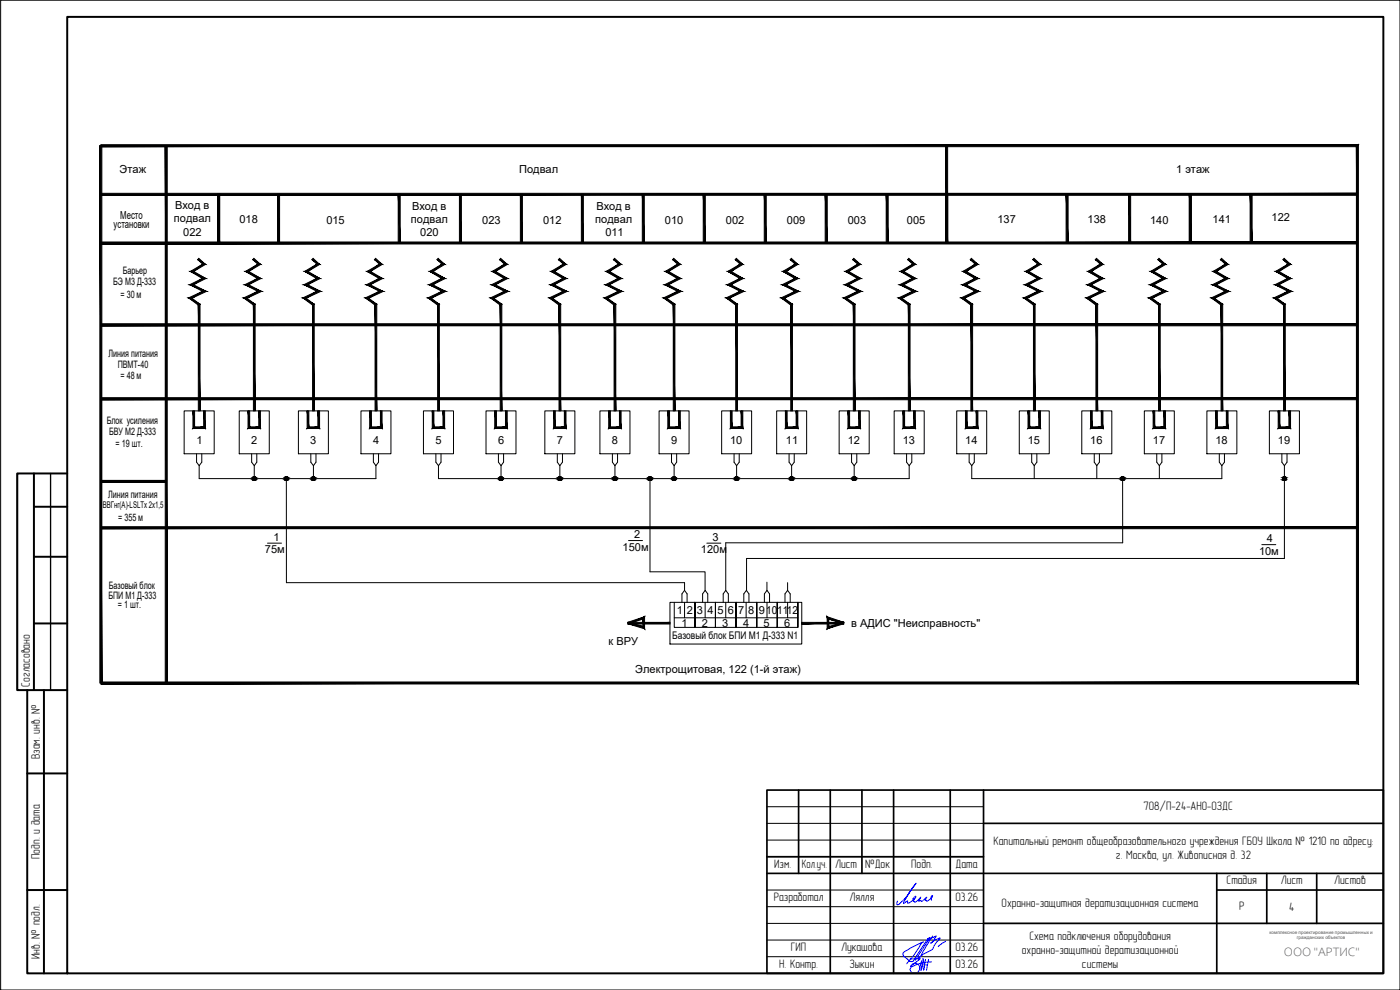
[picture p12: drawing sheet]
<svg xmlns="http://www.w3.org/2000/svg" width="420mm" height="297mm" viewBox="0 0 420 297" stroke-linecap="round" stroke-linejoin="round" font-family="sans-serif">
<g fill="none" stroke="#000" stroke-width=".51">
<path d="M230.2 237.1h185v54.9h-185zM239.7 237.1v25M249.2 237.1v54.9M258.7 237.1v25M268.2 237.1v54.9M285.2 237.1v54.9M295.2 237.1v54.9M230.2 257.1h65M295.2 247h120M230.2 262.1h185M295.2 277.1h120M365.2 262.1v29.9"/>
<path d="M365.2 267h50M380.2 262.1v15M395.2 262.1v15"/>
</g>
<path d="M230.2 257.1h65M230.2 252.1h65M230.2 247h65M230.2 242h65M230.2 277.1h185M230.2 272h65M230.2 267h65M230.2 287h65M230.2 282.1h65" fill="none" stroke="#000" stroke-width=".3"/>
<path d="M279.6 270.1l-.1-.3a.62 .62 0 0 1-.1-.6 .62 .62 0 0 1 .5-.4l-.6 .8a1.13 1.13 0 0 1-1.2 .7l-.1-.2h-.4l.6-.9-1.3 1.1-.5 .1a.25 .25 0 0 0-.2-.3 .25 .25 0 0 0-.3 .2h-.2l.7-1.1-.6 .6a1.28 1.28 0 0 1-1.4 .8l-.3-.3 .3-.6-.4 .1 .8-.9a3.6 3.6 0 0 1-2.1 2.1 .4 .4 0 0 1-.4-.3 .4 .4 0 0 1 .1-.4l-1.2 .7 .1-.4 1.6-2.9 1.9-2.7a23.3 23.3 0 0 1-5.2 6.4h-.4l.2-1" fill="none" stroke="#00f" stroke-width=".3"/>
<g fill="none" stroke="#00f" stroke-width=".3">
<path d="M273.2 287.7h2.9l-2.8 2.3M273.3 290a1.43 1.43 0 0 1 2.1-.7 1.43 1.43 0 0 1 .2 2.2M273.9 289.9a1.15 1.15 0 0 0-.5 1.6 1.15 1.15 0 0 0 1.6 .5l.6-.5M276.6 288.4l-.6 2.4M277.5 289.5h.9M277.8 287.9l-.6 3.2 .2-1.7-.4-1.8-.1 1.8-.5 1.7 .3-2.7M278.4 281.6l.7-.3-4.5 6.8M278.4 281.6l-4.4 6.9h-.5a4.4 4.4 0 0 1-2.5-1.9v-.6l.4-.4 2.2-1.3 3.5-1.7-.6 .4-2.1 3.4-2.3 2.8M278.4 282l2.6-1.2-1.6 2.2 1.2-.9 1.5-.7-1.8 2.4a1.99 1.99 0 0 1-1.6 1.7l-1.7 .9-1.5 1.2M278.7 287.9l-.6 3.2M279.6 288.6l-3 .3-2.7 1.1M279.9 280.8l-2.2 3.6-2 3.7"/>
<path d="M283.8 282.5l-2.2 1.5"/>
</g>
<path d="M20.2 5.1h395v286.9h-395zM10.2 152h10M10.2 142.1v65M20.2 142.1h-15v65h3M10.2 167.1h10M10.2 187.1h10M13.2 207.1v84.9M20.2 207.1h-12v84.9h12M8.2 232.1h12M8.2 267h12" fill="none" stroke="#000" stroke-width=".59"/>
<path d="M5.2 142.1v65M15.2 142.1v65" fill="none" stroke="#000" stroke-width=".4"/>
<g fill="#000" stroke="#000" stroke-width=".3">
<path d="M30.3 58v.6l377.1-.6zM30.3 58.6l377.1-.6v.6z"/>
<path d="M30 43.7l.6 161.2v-161.2zM30 43.7l.6 161.2h-.6z"/>
<path d="M49.6 43.7l.6 161.2v-161.2zM49.6 43.7l.6 161.2h-.6z"/>
<path d="M65.3 58.3l.6 14.6v-14.6zM65.3 58.3l.6 14.6h-.6z"/>
<path d="M65.3 58.3l.6 14.6v-14.6zM65.3 58.3l.6 14.6h-.6z"/>
<path d="M83.3 58.3l.6 14.6v-14.6zM83.3 58.3l.6 14.6h-.6z"/>
<path d="M119.5 58.3l.6 14.6v-14.6zM119.5 58.3l.6 14.6h-.6z"/>
<path d="M137.9 58.3l.6 14.6v-14.6zM137.9 58.3l.6 14.6h-.6z"/>
<path d="M156.2 58.3l.6 14.6v-14.6zM156.2 58.3l.6 14.6h-.6z"/>
<path d="M174.5 58.3l.6 14.6v-14.6zM174.5 58.3l.6 14.6h-.6z"/>
<path d="M192.8 58.3l.6 14.6v-14.6zM192.8 58.3l.6 14.6h-.6z"/>
<path d="M211.1 58.3l.6 14.6v-14.6zM211.1 58.3l.6 14.6h-.6z"/>
<path d="M229.4 58.3l.6 14.6v-14.6zM229.4 58.3l.6 14.6h-.6z"/>
<path d="M247.7 58.3l.6 14.6v-14.6zM247.7 58.3l.6 14.6h-.6z"/>
<path d="M266 58.3l.6 14.6v-14.6zM266 58.3l.6 14.6h-.6z"/>
<path d="M283.8 58.3l.6 14.6v-14.6zM283.8 58.3l.6 14.6h-.6z"/>
<path d="M283.8 43.7l.6 29.2v-29.2zM283.8 43.7l.6 29.2h-.6z"/>
<path d="M283.8 58.3l.6 14.5v-14.5zM283.8 58.3l.6 14.5h-.6z"/>
<path d="M320 58.3l.5 14.5v-14.5zM320 58.3l.5 14.5h-.5z"/>
<path d="M338.7 58.3l.6 14.6v-14.6zM338.7 58.3l.6 14.6h-.6z"/>
<path d="M356.9 58.3l.6 14.5v-14.5zM356.9 58.3l.6 14.5h-.6z"/>
<path d="M356.9 58.3l.6 14.5v-14.5zM356.9 58.3l.6 14.5h-.6z"/>
<path d="M375.2 58.3l.6 14.5v-14.5zM375.2 58.3l.6 14.5h-.6z"/>
<path d="M30.3 72.6v.6l377.1-.6zM30.3 73.2l377.1-.6v.6z"/>
<path d="M30.3 97.1v.7l377.1-.7zM30.3 97.8l377.1-.7v.7z"/>
<path d="M30.3 119.3v.6l377.1-.6zM30.3 119.9l377.1-.6v.6z"/>
<path d="M57.9 123.3l.5 4.8v-4.8zM57.9 123.3l.5 4.8-.5 .5zM57.9 128.6l3.2-.5h-2.7zM57.9 128.6l3.2-.5 .5 .5zM61.1 123.3v4.8l.5 .5zM61.1 123.3h.5v5.3z"/>
<path d="M59.5 91.6v31.7h.5zM59.5 91.6l.5-.3v32zM56.6 89.4l2.9 2.2 .5-.3zM56.6 89.4l1 .1 2.4 1.8zM56.6 89.4l1 .1 3.2-2.1zM57.6 89.5l3.2-2.1h1.1zM57 85.4l3.8 2h1.1zM57 85.4h1.1l3.8 2zM57 85.4h1.1l2.6-1.8zM58.1 85.4l2.6-1.8h1.1zM57.2 81.4l3.5 2.2h1.1zM57.2 81.4h.9l3.7 2.2zM57.2 81.4h.9l2.7-2.1zM58.1 81.4l2.7-2.1h.9zM59.3 77.9l1.5 1.4h.9zM59.7 77.5l2 1.8-2.4-1.4z"/>
<path d="M74.4 123.3l.5 4.8v-4.8zM74.4 123.3l.5 4.8-.5 .5zM74.4 128.6l3.3-.5h-2.8zM74.4 128.6l3.3-.5 .4 .5zM77.7 123.3v4.8l.4 .5zM77.7 123.3h.4v5.3z"/>
<path d="M76.1 91.6v31.7h.5zM76.1 91.6l.5-.3v32zM73.2 89.4l2.9 2.2 .5-.3zM73.2 89.4l.9 .1 2.5 1.8zM73.2 89.4l.9 .1 3.2-2.1zM74.1 89.5l3.2-2.1h1.2zM73.5 85.4l3.8 2h1.2zM73.5 85.4h1.1l3.9 2zM73.5 85.4h1.1l2.7-1.8zM74.6 85.4l2.7-1.8h1zM73.7 81.4l3.6 2.2h1zM73.7 81.4h1l3.6 2.2zM73.7 81.4h1l2.7-2.1zM74.7 81.4l2.7-2.1h.8zM75.9 77.9l1.5 1.4h.8zM76.2 77.5l2 1.8-2.3-1.4z"/>
<path d="M92.2 123.3l.5 4.8v-4.8zM92.2 123.3l.5 4.8-.5 .5zM92.2 128.6l3.2-.5h-2.7zM92.2 128.6l3.2-.5 .5 .5zM95.4 123.3v4.8l.5 .5zM95.4 123.3h.5v5.3z"/>
<path d="M93.8 91.6v31.7h.5zM93.8 91.6l.5-.3v32zM90.9 89.4l2.9 2.2 .5-.3zM90.9 89.4l1 .1 2.4 1.8zM90.9 89.4l1 .1 3.2-2.1zM91.9 89.5l3.2-2.1h1.1zM91.2 85.4l3.9 2h1.1zM91.2 85.4h1.2l3.8 2zM91.2 85.4h1.2l2.6-1.8zM92.4 85.4l2.6-1.8h1zM91.4 81.4l3.6 2.2h1zM91.4 81.4h1l3.6 2.2zM91.4 81.4h1l2.7-2.1zM92.4 81.4l2.7-2.1h.8zM93.6 77.9l1.5 1.4h.8zM94 77.5l1.9 1.8-2.3-1.4z"/>
<path d="M111 123.3l.5 4.8v-4.8zM111 123.3l.5 4.8-.5 .5zM111 128.6l3.2-.5h-2.7zM111 128.6l3.2-.5 .5 .5zM114.2 123.3v4.8l.5 .5zM114.2 123.3h.5v5.3z"/>
<path d="M112.6 91.6v31.7h.5zM112.6 91.6l.5-.3v32zM109.7 89.4l2.9 2.2 .5-.3zM109.7 89.4l.9 .1 2.5 1.8zM109.7 89.4l.9 .1 3.3-2.1zM110.6 89.5l3.3-2.1h1.1zM110 85.4l3.9 2h1.1zM110 85.4h1.1l3.9 2zM110 85.4h1.1l2.7-1.8zM111.1 85.4l2.7-1.8h1zM110.2 81.4l3.6 2.2h1zM110.2 81.4h1l3.6 2.2zM110.2 81.4h1l2.7-2.1zM111.2 81.4l2.7-2.1h.8zM112.4 77.9l1.5 1.4h.8zM112.7 77.5l2 1.8-2.3-1.4z"/>
<path d="M129.7 123.3l.5 4.8v-4.8zM129.7 123.3l.5 4.8-.5 .5zM130.2 128.1l-.5 .5 3.2-.5zM129.7 128.6l3.2-.5 .5 .5zM132.9 123.3v4.8l.5 .5zM132.9 123.3h.5v5.3z"/>
<path d="M131.3 91.6v31.7h.5zM131.3 91.6l.5-.3v32zM128.4 89.4l2.9 2.2 .5-.3zM128.4 89.4l1 .1 2.4 1.8zM128.4 89.4l1 .1 3.2-2.1zM129.4 89.5l3.2-2.1h1.2zM128.8 85.4l3.8 2h1.2zM128.8 85.4h1.1l3.9 2zM128.8 85.4h1.1l2.6-1.8zM129.9 85.4l2.6-1.8h1.1zM129 81.4l3.5 2.2h1.1zM129 81.4h.9l3.7 2.2zM129 81.4h.9l2.7-2.1zM129.9 81.4l2.7-2.1h.9zM131.1 77.9l1.5 1.4h.9zM131.5 77.5l2 1.8-2.4-1.4z"/>
<path d="M148.5 123.3l.5 4.8v-4.8zM148.5 123.3l.5 4.8-.5 .5zM148.5 128.6l3.2-.5h-2.7zM148.5 128.6l3.2-.5 .5 .5zM151.7 123.3v4.8l.5 .5zM151.7 123.3h.5v5.3z"/>
<path d="M150.1 91.6v31.7h.5zM150.1 91.6l.5-.3v32zM147.2 89.4l2.9 2.2 .5-.3zM147.2 89.4l1 .1 2.4 1.8zM147.2 89.4l1 .1 3.2-2.1zM148.2 89.5l3.2-2.1h1.1zM147.6 85.4l3.8 2h1.1zM147.6 85.4h1.1l3.8 2zM147.6 85.4h1.1l2.6-1.8zM148.7 85.4l2.6-1.8h1zM147.7 81.4l3.6 2.2h1zM147.7 81.4h1l3.6 2.2zM147.7 81.4h1l2.7-2.1zM148.7 81.4l2.7-2.1h.9zM149.9 77.9l1.5 1.4h.9zM150.3 77.5l2 1.8-2.4-1.4z"/>
<path d="M166.2 123.3l.4 4.8v-4.8zM166.2 123.3l.4 4.8-.4 .5zM166.6 128.1l-.4 .5 3.2-.5zM166.2 128.6l3.2-.5 .5 .5zM169.4 123.3v4.8l.5 .5zM169.4 123.3h.5v5.3z"/>
<path d="M167.8 91.6v31.7h.5zM167.8 91.6l.5-.3v32zM164.9 89.4l2.9 2.2 .5-.3zM164.9 89.4l.9 .1 2.5 1.8zM164.9 89.4l.9 .1 3.3-2.1zM165.8 89.5l3.3-2.1h1.1zM165.2 85.4l3.9 2h1.1zM165.2 85.4h1.1l3.9 2zM165.2 85.4h1.1l2.7-1.8zM166.3 85.4l2.7-1.8h1zM165.4 81.4l3.6 2.2h1zM165.4 81.4h1l3.6 2.2zM165.4 81.4h1l2.7-2.1zM166.4 81.4l2.7-2.1h.8zM167.6 77.9l1.5 1.4h.8zM167.9 77.5l2 1.8-2.3-1.4z"/>
<path d="M182.7 123.3l.5 4.8v-4.8zM182.7 123.3l.5 4.8-.5 .5zM182.7 128.6l3.2-.5h-2.7zM182.7 128.6l3.2-.5 .5 .5zM185.9 123.3v4.8l.5 .5zM185.9 123.3h.5v5.3z"/>
<path d="M184.3 91.6v31.7h.5zM184.3 91.6l.5-.3v32zM181.4 89.4l2.9 2.2 .5-.3zM181.4 89.4l1 .1 2.4 1.8zM181.4 89.4l1 .1 3.2-2.1zM182.4 89.5l3.2-2.1h1.1zM181.7 85.4l3.9 2h1.1zM181.7 85.4h1.1l3.9 2zM181.7 85.4h1.1l2.7-1.8zM182.8 85.4l2.7-1.8h1zM181.9 81.4l3.6 2.2h1zM181.9 81.4h1l3.6 2.2zM181.9 81.4h1l2.7-2.1zM182.9 81.4l2.7-2.1h.8zM184.1 77.9l1.5 1.4h.8zM184.4 77.5l2 1.8-2.3-1.4z"/>
<path d="M200.4 123.3l.5 4.8v-4.8zM200.4 123.3l.5 4.8-.5 .5zM200.4 128.6l3.2-.5h-2.7zM200.4 128.6l3.2-.5 .6 .5zM203.6 123.3v4.8l.6 .5zM203.6 123.3h.6v5.3z"/>
<path d="M202.1 91.6v31.7h.4zM202.1 91.6l.4-.3v32zM199.2 89.4l2.9 2.2 .4-.3zM199.2 89.4l.9 .1 2.4 1.8zM199.2 89.4l.9 .1 3.2-2.1zM200.1 89.5l3.2-2.1h1.2zM199.5 85.4l3.8 2h1.2zM199.5 85.4h1.1l3.9 2zM199.5 85.4h1.1l2.6-1.8zM200.6 85.4l2.6-1.8h1.1zM199.7 81.4l3.5 2.2h1.1zM199.7 81.4h1l3.6 2.2zM199.7 81.4h1l2.6-2.1zM200.7 81.4l2.6-2.1h.9zM201.9 77.9l1.4 1.4h.9zM202.2 77.5l2 1.8-2.3-1.4z"/>
<path d="M219.2 123.3l.5 4.8v-4.8zM219.2 123.3l.5 4.8-.5 .5zM219.2 128.6l3.2-.5h-2.7zM219.2 128.6l3.2-.5 .5 .5zM222.4 123.3v4.8l.5 .5zM222.4 123.3h.5v5.3z"/>
<path d="M220.8 91.6v31.7h.5zM220.8 91.6l.5-.3v32zM217.9 89.4l2.9 2.2 .5-.3zM217.9 89.4l1 .1 2.4 1.8zM217.9 89.4l1 .1 3.2-2.1zM218.9 89.5l3.2-2.1h1.1zM218.2 85.4l3.9 2h1.1zM218.2 85.4h1.2l3.8 2zM218.2 85.4h1.2l2.6-1.8zM219.4 85.4l2.6-1.8h1.1zM218.4 81.4l3.6 2.2h1.1zM218.4 81.4h1l3.7 2.2zM218.4 81.4h1l2.7-2.1zM219.4 81.4l2.7-2.1h.8zM220.6 77.9l1.5 1.4h.8zM221 77.5l1.9 1.8-2.3-1.4z"/>
<path d="M235.7 123.3l.5 4.8v-4.8zM235.7 123.3l.5 4.8-.5 .5zM235.7 128.6l3.2-.5h-2.7zM235.7 128.6l3.2-.5 .5 .5zM238.9 123.3v4.8l.5 .5zM238.9 123.3h.5v5.3z"/>
<path d="M237.3 91.6v31.7h.5zM237.3 91.6l.5-.3v32zM234.4 89.4l2.9 2.2 .5-.3zM234.4 89.4l1 .1 2.4 1.8zM234.4 89.4l1 .1 3.2-2.1zM235.4 89.5l3.2-2.1h1.2zM234.8 85.4l3.8 2h1.2zM234.8 85.4h1.1l3.9 2zM234.8 85.4h1.1l2.6-1.8zM235.9 85.4l2.6-1.8h1.1zM235 81.4l3.5 2.2h1.1zM235 81.4h.9l3.7 2.2zM235 81.4h.9l2.7-2.1zM235.9 81.4l2.7-2.1h.9zM237.2 77.9l1.4 1.4h.9zM237.5 77.5l2 1.8-2.3-1.4z"/>
<path d="M254.5 123.3l.5 4.8v-4.8zM254.5 123.3l.5 4.8-.5 .5zM255 128.1l-.5 .5 3.2-.5zM254.5 128.6l3.2-.5 .5 .5zM257.7 123.3v4.8l.5 .5zM257.7 123.3h.5v5.3z"/>
<path d="M256.1 91.6v31.7h.5zM256.1 91.6l.5-.3v32zM253.2 89.4l2.9 2.2 .5-.3zM253.2 89.4l1 .1 2.4 1.8zM253.2 89.4l1 .1 3.2-2.1zM254.2 89.5l3.2-2.1h1.1zM253.5 85.4l3.9 2h1.1zM253.5 85.4h1.1l3.9 2zM253.5 85.4h1.1l2.7-1.8zM254.6 85.4l2.7-1.8h1zM253.7 81.4l3.6 2.2h1zM253.7 81.4h1l3.6 2.2zM253.7 81.4h1l2.7-2.1zM254.7 81.4l2.7-2.1h.8zM255.9 77.9l1.5 1.4h.8zM256.2 77.5l2 1.8-2.3-1.4z"/>
<path d="M271 123.3l.5 4.8v-4.8zM271 123.3l.5 4.8-.5 .5zM271.5 128.1l-.5 .5 3.2-.5zM271 128.6l3.2-.5 .5 .5zM274.2 123.3v4.8l.5 .5zM274.2 123.3h.5v5.3z"/>
<path d="M272.6 91.6v31.7h.5zM272.6 91.6l.5-.3v32zM269.7 89.4l2.9 2.2 .5-.3zM269.7 89.4l1 .1 2.4 1.8zM269.7 89.4l1 .1 3.2-2.1zM270.7 89.5l3.2-2.1h1.1zM270 85.4l3.9 2h1.1zM270 85.4h1.1l3.9 2zM270 85.4h1.1l2.7-1.8zM271.1 85.4l2.7-1.8h1zM270.2 81.4l3.6 2.2h1zM270.2 81.4h1l3.6 2.2zM270.2 81.4h1l2.7-2.1zM271.2 81.4l2.7-2.1h.8zM272.4 77.9l1.5 1.4h.8zM272.8 77.5l1.9 1.8-2.3-1.4z"/>
<path d="M289.8 123.3l.5 4.8v-4.8zM289.8 123.3l.5 4.8-.5 .5zM289.8 128.6l3.2-.5h-2.7zM289.8 128.6l3.2-.5 .5 .5zM293 123.3v4.8l.5 .5zM293 123.3h.5v5.3z"/>
<path d="M291.4 91.6v31.7h.5zM291.4 91.6l.5-.3v32zM288.5 89.4l2.9 2.2 .5-.3zM288.5 89.4l1 .1 2.4 1.8zM288.5 89.4l1 .1 3.2-2.1zM289.5 89.5l3.2-2.1h1.1zM288.8 85.4l3.9 2h1.1zM288.8 85.4h1.1l3.9 2zM288.8 85.4h1.1l2.7-1.8zM289.9 85.4l2.7-1.8h1zM289 81.4l3.6 2.2h1zM289 81.4h1l3.6 2.2zM289 81.4h1l2.7-2.1zM290 81.4l2.7-2.1h.8zM291.2 77.9l1.5 1.4h.8zM291.5 77.5l2 1.8-2.3-1.4z"/>
<path d="M308.5 123.3l.5 4.8v-4.8zM308.5 123.3l.5 4.8-.5 .5zM308.5 128.6l3.2-.5h-2.7zM308.5 128.6l3.2-.5 .6 .5zM311.7 123.3v4.8l.6 .5zM311.7 123.3h.6v5.3z"/>
<path d="M310.2 91.6v31.7h.4zM310.2 91.6l.4-.3v32zM307.3 89.4l2.9 2.2 .4-.3zM307.3 89.4l.9 .1 2.4 1.8zM307.3 89.4l.9 .1 3.2-2.1zM308.2 89.5l3.2-2.1h1.2zM307.6 85.4l3.8 2h1.2zM307.6 85.4h1.1l3.9 2zM307.6 85.4h1.1l2.6-1.8zM308.7 85.4l2.6-1.8h1.1zM307.8 81.4l3.5 2.2h1.1zM307.8 81.4h1l3.6 2.2zM307.8 81.4h1l2.6-2.1zM308.8 81.4l2.6-2.1h.9zM310 77.9l1.4 1.4h.9zM310.3 77.5l2 1.8-2.3-1.4z"/>
<path d="M327.3 123.3l.5 4.8v-4.8zM327.3 123.3l.5 4.8-.5 .5zM327.8 128.1l-.5 .5 3.2-.5zM327.3 128.6l3.2-.5 .5 .5zM330.5 123.3v4.8l.5 .5zM330.5 123.3h.5v5.3z"/>
<path d="M328.9 91.6v31.7h.5zM328.9 91.6l.5-.3v32zM326 89.4l2.9 2.2 .5-.3zM326 89.4l1 .1 2.4 1.8zM326 89.4l1 .1 3.2-2.1zM327 89.5l3.2-2.1h1.1zM326.3 85.4l3.9 2h1.1zM326.3 85.4h1.1l3.9 2zM326.3 85.4h1.1l2.7-1.8zM327.4 85.4l2.7-1.8h1.1zM326.5 81.4l3.6 2.2h1.1zM326.5 81.4h1l3.7 2.2zM326.5 81.4h1l2.7-2.1zM327.5 81.4l2.7-2.1h.8zM328.7 77.9l1.5 1.4h.8zM328.7 77.9l.4-.4 1.9 1.8z"/>
<path d="M346.1 123.3l.5 4.8v-4.8zM346.1 123.3l.5 4.8-.5 .5zM346.6 128.1l-.5 .5 3.2-.5zM346.1 128.6l3.2-.5 .5 .5zM349.3 123.3v4.8l.5 .5zM349.3 123.3h.5v5.3z"/>
<path d="M347.7 91.6v31.7h.5zM347.7 91.6l.5-.3v32zM344.8 89.4l2.9 2.2 .5-.3zM344.8 89.4l1 .1 2.4 1.8zM344.8 89.4l1 .1 3.2-2.1zM345.8 89.5l3.2-2.1h1.1zM345.1 85.4l3.9 2h1.1zM345.1 85.4h1.1l3.9 2zM345.1 85.4h1.1l2.7-1.8zM346.2 85.4l2.7-1.8h1zM345.3 81.4l3.6 2.2h1zM345.3 81.4h1l3.6 2.2zM345.3 81.4h1l2.7-2.1zM346.3 81.4l2.7-2.1h.8zM347.5 77.9l1.5 1.4h.8zM347.8 77.5l2 1.8-2.3-1.4z"/>
<path d="M364.8 123.3l.5 4.8v-4.8zM364.8 123.3l.5 4.8-.5 .5zM364.8 128.6l3.2-.5h-2.7zM364.8 128.6l3.2-.5 .6 .5zM368 123.3v4.8l.6 .5zM368 123.3h.6v5.3z"/>
<path d="M366.5 91.6v31.7h.4zM366.5 91.6l.4-.3v32zM363.6 89.4l2.9 2.2 .4-.3zM363.6 89.4l.9 .1 2.4 1.8zM363.6 89.4l.9 .1 3.2-2.1zM364.5 89.5l3.2-2.1h1.2zM363.9 85.4l3.8 2h1.2zM363.9 85.4h1.1l3.9 2zM363.9 85.4h1.1l2.6-1.8zM365 85.4l2.6-1.8h1.1zM364.1 81.4l3.5 2.2h1.1zM364.1 81.4h1l3.6 2.2zM364.1 81.4h1l2.6-2.1zM365.1 81.4l2.6-2.1h.9zM366.3 77.9l1.4 1.4h.9zM366.6 77.5l2 1.8-2.3-1.4z"/>
<path d="M383.6 123.3l.5 4.8v-4.8zM383.6 123.3l.5 4.8-.5 .5zM383.6 128.6l3.2-.5h-2.7zM383.6 128.6l3.2-.5 .5 .5zM386.8 123.3v4.8l.5 .5zM386.8 123.3h.5v5.3z"/>
<path d="M385.2 91.6v31.7h.5zM385.2 91.6l.5-.3v32zM382.3 89.4l2.9 2.2 .5-.3zM382.3 89.4l1 .1 2.4 1.8zM382.3 89.4l1 .1 3.2-2.1zM383.3 89.5l3.2-2.1h1.1zM382.7 85.4l3.8 2h1.1zM382.7 85.4h1.1l3.8 2zM382.7 85.4h1.1l2.6-1.8zM383.8 85.4l2.6-1.8h1.1zM382.8 81.4l3.6 2.2h1.1zM382.8 81.4h1l3.7 2.2zM382.8 81.4h1l2.7-2.1zM383.8 81.4l2.7-2.1h.9zM385 77.9l1.5 1.4h.9zM385.4 77.5l2 1.8-2.4-1.4z"/>
<path d="M30.3 158v.6l377.1-.6zM30.3 158.6l377.1-.6v.6z"/>
<path d="M30.3 144.2v.6l19.6-.6zM30.3 144.8l19.6-.6v.6z"/>
<path d="M30.3 144.2v.6l19.6-.6zM30.3 144.8l19.6-.6v.6z"/>
<path d="M188.4 186.7l.1 .5 4.9-2.2zM188.5 187.2l4.9-2.2-.5 .7zM193.4 185l-.5 .7 .5 3zM192.9 185.7l.5 3-.5-.7zM188.6 187.2l4.8 1.5-.5-.7zM188.7 186.7l4.2 1.3-4.3-.8z"/>
<path d="M188.4 187.2h12.7v-.5zM188.4 186.7h12.7l-12.7 .5z"/>
<path d="M240.6 186.7v.5l12.6-.5zM240.6 187.2l12.6-.5v.5z"/>
<path d="M248.7 185.7l4.5 1.5 .1-.5zM248.2 185l5.1 1.7-4.6-1zM248.2 185l.5 3v-2.3zM248.2 185l.5 3-.5 .7zM248.7 188l-.5 .7 4.8-2zM248.2 188.7l4.8-2 .1 .5z"/>
<path d="M30.3 204.6v.6l376.8-.6zM30.3 205.2l376.8-.6 .6 .6zM407.1 44v160.6l.6 .6zM407.1 44l.6-.6v161.8zM30.3 44h376.8l.6-.6zM30.3 43.4h377.4l-377.4 .6z"/>
</g>
<g fill="none" stroke="#000" stroke-width=".3">
<path d="M55.3 123.3h9v12.9h-9zM59 136.2v2.5l.8 1 .8-1v-2.5M59.8 139.7v3.9h53v-3.9M71.8 123.3h9v12.9h-9zM75.5 136.2v2.5l.8 1 .8-1v-2.5M76.3 139.7v3.9M89.6 123.3h9v12.9h-9zM93.3 136.2v2.5l.8 1 .7-1v-2.5M94.1 139.7v3.9M108.3 123.3h9v12.9h-9zM112.1 136.2v2.5l.7 1 .8-1v-2.5M127.1 123.3h9v12.9h-9z"/>
<path d="M130.8 136.2v2.5l.8 1 .8-1v-2.5M131.6 139.7v3.9h141.3v-3.9M145.9 123.3h9v12.9h-9zM149.6 136.2v2.5l.8 1 .7-1v-2.5M150.4 139.7v3.9M163.5 123.3h9v12.9h-9zM167.3 136.2v2.5l.7 1 .8-1v-2.5M168 139.7v3.9M180 123.3h9.1v12.9h-9.1zM183.8 136.2v2.5l.8 1 .7-1v-2.5M184.6 139.7v3.9M197.8 123.3h9v12.9h-9z"/>
<path d="M201.5 136.2v2.5l.8 1 .8-1v-2.5M202.3 139.7v3.9M216.6 123.3h9v12.9h-9zM220.3 136.2v2.5l.8 1 .7-1v-2.5M221.1 139.7v3.9M233.1 123.3h9v12.9h-9zM236.8 136.2v2.5l.8 1 .8-1v-2.5M237.6 139.7v3.9M251.8 123.3h9.1v12.9h-9.1zM255.6 136.2v2.5l.7 1 .8-1v-2.5M256.3 139.7v3.9M268.4 123.3h9v12.9h-9z"/>
<path d="M272.1 136.2v2.5l.8 1 .7-1v-2.5M287.1 123.3h9v12.9h-9zM290.9 136.2v2.5l.7 1 .8-1v-2.5M291.6 139.7v3.9h75.1v-3.9M305.9 123.3h9v12.9h-9zM309.6 136.2v2.5l.8 1 .8-1v-2.5M310.4 139.7v3.9M324.7 123.3h9v12.9h-9zM328.4 136.2v2.5l.8 1 .7-1v-2.5M329.2 139.7v3.9M343.4 123.3h9v12.9h-9zM347.2 136.2v2.5l.7 1 .8-1v-2.5"/>
<path d="M347.9 139.7v3.9M362.2 123.3h9v12.9h-9zM365.9 136.2v2.5l.8 1 .8-1v-2.5M381 123.3h9v12.9h-9zM384.7 136.2v2.5l.8 1 .7-1v-2.5M385.5 139.7v27.9M195.1 143.6v28M336.9 143.6v19.3M80.3 163h4.2M188.6 162.2h4.2M205.4 174.8v2.4M205.4 177.1l-.7 1.1v2.5"/>
<path d="M205.4 177.2l.8 1v2.5M212.1 163h4.2M236.4 174.8v2.4M378.7 163.4h4.2M201.1 180.7h39.5v12.5h-39.5zM202.4 180.7v7.5h6.1v-7.5M202.4 185.4h37.1M205.4 180.7v4.7M210.9 180.7v-2.5l.7-1.1 .8 1.1v2.5M211.6 180.7v4.7M214.7 180.7v7.5v-7.5v7.5h-6.2M217 180.7v-2.5l.8-1.1 .8 1.1v2.5"/>
<path d="M217.8 180.7v4.7M220.9 180.7v7.5v-7.5v7.5h-6.2M223.2 180.7v-2.5l.8-1.1 .8 1.1v2.5M223.9 180.7v4.7M227.1 180.7v7.5v-7.5v7.5h-6.2M229.4 180.7v-2.5l.8-1.1 .7 1.1v2.5M230.2 180.7v4.7M233.3 180.7v7.5v-7.5v7.5h-6.2M233.3 188.2h6.2v-7.5v7.5M235.6 180.7v-2.5l.8-1.1 .8 1.1v2.5M236.4 180.7v4.7"/>
</g>
<path d="M85.9 143.6l.1 31.2h119.4M195.1 171.6h16.5v5.5M230.2 174.7v2.4M336.9 162.9h-119.1v14.3M385.5 167.6h-161.5v9.5" fill="none" stroke="#000" stroke-width=".3"/>
<!-- layer: 0 -->
<g fill="#000" stroke="#000" stroke-width=".3">
<path d="M76.2 144.1h.2zM85.8 144.1h.2zM85.8 144.1h.3zM93.9 144.1h.2zM93.9 144.1h.3zM150.2 144.1h.2zM150.2 144.1h.3zM167.9 144.1h.2zM184.4 144.1h.2zM184.4 144.1h.3zM195 144.1h.1zM195 144.1h.2z"/>
<path d="M202.2 144.1h.2zM221 144.1h.1zM221 144.1h.2zM237.5 144.1h.1zM237.5 144.1h.2zM256.2 144.1h.2zM256.2 144.1h.3zM336.8 144.1h.2zM385.4 144.1h.1zM385.4 144.1h.2z"/>
<path d="M76.2 143.1h.2zM76.2 143.1h.2z"/>
<path d="M76.2 143.1h.3zM76.1 143.1h.4z"/>
<path d="M76.1 143.1h.4zM76.1 143.1h.4z"/>
<path d="M76.1 144.1h.4zM76.1 144.1h.3z"/>
<path d="M76.1 143.1h.5zM76 143.1h.6z"/>
<path d="M76.1 144.1h.4zM76.1 144.1h.4z"/>
<path d="M76 143.1l.6 .1zM76 143.1l.6 .1z"/>
<path d="M76 144.1h.6zM76 144.1h.5z"/>
<path d="M76 143.2h.6zM75.9 143.2h.7z"/>
<path d="M76 144h.6zM76 144l.6 .1z"/>
<path d="M75.9 143.2h.8zM75.9 143.2h.8z"/>
<path d="M75.9 144h.7zM75.9 144h.7z"/>
<path d="M75.9 143.2l.8 .1zM75.9 143.2l.8 .1z"/>
<path d="M75.9 144h.8zM75.9 144h.7z"/>
<path d="M75.9 143.3h.9zM75.9 143.3h.9z"/>
<path d="M75.9 143.9h.8zM75.9 143.9l.8 .1z"/>
<path d="M75.9 143.3l.9 .1zM75.9 143.3l.9 .1z"/>
<path d="M75.9 143.9h.9zM75.9 143.9h.8z"/>
<path d="M75.8 143.4h1zM75.8 143.4h1z"/>
<path d="M75.8 143.9h1zM75.8 143.9h1z"/>
<path d="M75.8 143.4l1 .1zM75.8 143.4l1 .1z"/>
<path d="M75.8 143.5h1zM75.8 143.5h1z"/>
<path d="M75.8 143.7l1 .1zM75.8 143.7l1 .1z"/>
<path d="M75.8 143.8h1zM75.8 143.8l1 .1z"/>
<path d="M75.8 143.5l1 .1zM75.8 143.5l1 .1z"/>
<path d="M75.8 143.6h1zM75.8 143.6h1z"/>
<path d="M75.8 143.6l1 .1zM75.8 143.6l1 .1z"/>
<path d="M75.8 143.7h1zM75.8 143.7h1z"/>
<path d="M75.8 143.7h1zM75.8 143.7h1z"/>
<path d="M85.9 143.1h.2zM85.8 143.1h.3z"/>
<path d="M85.8 143.1h.3zM85.8 143.1h.3z"/>
<path d="M85.8 143.1h.4zM85.7 143.1h.5z"/>
<path d="M85.8 144.1h.3zM85.8 144.1h.3z"/>
<path d="M85.7 143.1h.5zM85.7 143.1h.5z"/>
<path d="M85.7 144.1h.5zM85.7 144.1h.4z"/>
<path d="M85.7 143.1l.6 .1zM85.6 143.2h.7z"/>
<path d="M85.7 144.1h.5zM85.7 144.1h.5z"/>
<path d="M85.6 143.2h.7zM85.6 143.2h.7z"/>
<path d="M85.6 144h.7zM85.6 144l.6 .1z"/>
<path d="M85.6 143.2h.7zM85.6 143.2h.7z"/>
<path d="M85.6 144h.7zM85.6 144h.7z"/>
<path d="M85.6 143.2l.8 .1zM85.6 143.2l.8 .1z"/>
<path d="M85.6 144h.7zM85.6 144h.7z"/>
<path d="M85.5 143.3h.9zM85.5 143.3h.9z"/>
<path d="M85.5 143.9h.9zM85.5 143.9l.8 .1z"/>
<path d="M85.5 143.3h.9zM85.5 143.3h.9z"/>
<path d="M85.5 143.9h.9zM85.5 143.9h.9z"/>
<path d="M85.5 143.3l.9 .1zM85.5 143.3l.9 .1z"/>
<path d="M85.5 143.9h.9zM85.5 143.9h.9z"/>
<path d="M85.4 143.4l1.1 .1zM85.4 143.4l1.1 .1z"/>
<path d="M85.4 143.8h1zM85.4 143.8l1 .1z"/>
<path d="M85.4 143.5h1.1zM85.4 143.5h1.1z"/>
<path d="M85.4 143.5l1.1 .1zM85.4 143.5l1.1 .1z"/>
<path d="M85.4 143.7h1.1zM85.4 143.7h1.1z"/>
<path d="M85.4 143.7h1.1zM85.4 143.7l1 .1z"/>
<path d="M85.4 143.6h1.1zM85.4 143.6h1.1z"/>
<path d="M85.4 143.6h1.1zM85.4 143.6h1.1z"/>
<path d="M85.4 143.6h1.1zM85.4 143.6l1.1 .1z"/>
<path d="M94 143.1h.2zM93.9 143.1h.3z"/>
<path d="M93.9 143.1h.3zM93.9 143.1h.3z"/>
<path d="M93.9 143.1h.4zM93.8 143.1h.5z"/>
<path d="M93.9 144.1h.3zM93.9 144.1h.3z"/>
<path d="M93.8 143.1h.5zM93.8 143.1h.5z"/>
<path d="M93.8 144.1h.5zM93.8 144.1h.4z"/>
<path d="M93.8 143.1l.6 .1zM93.8 143.1l.6 .1z"/>
<path d="M93.8 144.1h.5zM93.8 144.1h.5z"/>
<path d="M93.7 143.2h.7zM93.7 143.2h.7z"/>
<path d="M93.7 144h.7zM93.7 144l.6 .1z"/>
<path d="M93.7 143.2h.7zM93.7 143.2h.7z"/>
<path d="M93.7 144h.7zM93.7 144h.7z"/>
<path d="M93.7 143.2l.8 .1zM93.7 143.2l.8 .1z"/>
<path d="M93.7 144h.7zM93.7 144h.7z"/>
<path d="M93.6 143.3h.9zM93.6 143.3h.9z"/>
<path d="M93.6 143.9h.9zM93.6 143.9l.8 .1z"/>
<path d="M93.6 143.3l.9 .1zM93.6 143.3l.9 .1z"/>
<path d="M93.6 143.9h.9zM93.6 143.9h.9z"/>
<path d="M93.6 143.4h1zM93.6 143.4h1z"/>
<path d="M93.6 143.9h.9zM93.6 143.9h.9z"/>
<path d="M93.6 143.4l1 .1zM93.6 143.4l1 .1z"/>
<path d="M93.6 143.8h1zM93.6 143.8l.9 .1z"/>
<path d="M93.5 143.5h1.1zM93.5 143.5h1.1z"/>
<path d="M93.5 143.7h1.1zM93.5 143.7l1.1 .1z"/>
<path d="M93.5 143.5l1.1 .1zM93.5 143.5l1.1 .1z"/>
<path d="M93.5 143.6h1.1zM93.5 143.6h1.1z"/>
<path d="M93.5 143.6l1.1 .1zM93.5 143.6l1.1 .1z"/>
<path d="M93.5 143.7h1.1zM93.5 143.7h1.1z"/>
<path d="M93.5 143.7h1.1zM93.5 143.7h1.1z"/>
<path d="M150.3 143.1h.2zM150.2 143.1h.3z"/>
<path d="M150.2 143.1h.3zM150.2 143.1h.3z"/>
<path d="M150.2 143.1h.4zM150.1 143.1h.5z"/>
<path d="M150.2 144.1h.3zM150.2 144.1h.3z"/>
<path d="M150.1 143.1h.5zM150.1 143.1h.5z"/>
<path d="M150.1 144.1h.5zM150.1 144.1h.4z"/>
<path d="M150.1 143.1l.6 .1zM150.1 143.1l.6 .1z"/>
<path d="M150.1 144.1h.5zM150.1 144.1h.5z"/>
<path d="M150.1 143.2h.6zM150 143.2h.7z"/>
<path d="M150.1 144h.6zM150.1 144l.5 .1z"/>
<path d="M150 143.2h.7zM150 143.2h.7z"/>
<path d="M150 144h.7zM150 144h.7z"/>
<path d="M150 143.2l.8 .1zM150 143.2l.8 .1z"/>
<path d="M150 144h.7zM150 144h.7z"/>
<path d="M149.9 143.3h.9zM149.9 143.3h.9z"/>
<path d="M149.9 143.9h.9zM149.9 143.9l.8 .1z"/>
<path d="M149.9 143.3l.9 .1zM149.9 143.3l.9 .1z"/>
<path d="M149.9 143.9h.9zM149.9 143.9h.9z"/>
<path d="M149.9 143.4h1zM149.9 143.4h1z"/>
<path d="M149.9 143.9h.9zM149.9 143.9h.9z"/>
<path d="M149.9 143.4l1 .1zM149.9 143.4l1 .1z"/>
<path d="M149.9 143.8h1zM149.9 143.8l.9 .1z"/>
<path d="M149.8 143.5h1.1zM149.8 143.5h1.1z"/>
<path d="M149.8 143.7h1.1zM149.8 143.7l1.1 .1z"/>
<path d="M149.8 143.5l1.1 .1zM149.8 143.5l1.1 .1z"/>
<path d="M149.8 143.6h1.1zM149.8 143.6h1.1z"/>
<path d="M149.8 143.6l1.1 .1zM149.8 143.6l1.1 .1z"/>
<path d="M149.8 143.7h1.1zM149.8 143.7h1.1z"/>
<path d="M149.8 143.7h1.1zM149.8 143.7h1.1z"/>
<path d="M167.9 143.1h.2zM167.9 143.1h.2z"/>
<path d="M167.9 143.1h.3zM167.9 143.1h.3z"/>
<path d="M167.9 143.1h.4zM167.8 143.1h.5z"/>
<path d="M167.9 144.1h.3zM167.9 144.1h.2z"/>
<path d="M167.8 143.1h.5zM167.7 143.1h.6z"/>
<path d="M167.8 144.1h.5zM167.8 144.1h.4z"/>
<path d="M167.7 143.1l.6 .1zM167.7 143.1l.6 .1z"/>
<path d="M167.7 144.1h.6zM167.7 144.1h.6z"/>
<path d="M167.7 143.2h.7zM167.7 143.2h.7z"/>
<path d="M167.7 144h.6zM167.7 144l.6 .1z"/>
<path d="M167.7 143.2h.7zM167.7 143.2h.7z"/>
<path d="M167.7 144h.7zM167.7 144h.6z"/>
<path d="M167.6 143.2l.8 .1zM167.6 143.2l.8 .1z"/>
<path d="M167.6 144h.8zM167.6 144h.8z"/>
<path d="M167.6 143.3h.9zM167.6 143.3h.9z"/>
<path d="M167.6 143.9h.8zM167.6 143.9l.8 .1z"/>
<path d="M167.6 143.3l.9 .1zM167.6 143.3l.9 .1z"/>
<path d="M167.6 143.9h.9zM167.6 143.9h.8z"/>
<path d="M167.5 143.4h1zM167.5 143.4h1z"/>
<path d="M167.5 143.9h1zM167.5 143.9h1z"/>
<path d="M167.5 143.4l1 .1zM167.5 143.4l1 .1z"/>
<path d="M167.5 143.5h1.1zM167.5 143.5h1.1z"/>
<path d="M167.5 143.7l1 .1zM167.5 143.7l1 .1z"/>
<path d="M167.5 143.8h1zM167.5 143.8l1 .1z"/>
<path d="M167.5 143.5l1.1 .1zM167.5 143.5l1.1 .1z"/>
<path d="M167.5 143.6h1.1zM167.5 143.6h1.1z"/>
<path d="M167.5 143.7h1.1zM167.5 143.7h1.1z"/>
<path d="M167.5 143.7h1.1zM167.5 143.7h1z"/>
<path d="M167.5 143.6h1.1zM167.5 143.6l1.1 .1z"/>
<path d="M184.5 143.1h.2zM184.4 143.1h.3z"/>
<path d="M184.4 143.1h.3zM184.4 143.1h.3z"/>
<path d="M184.4 143.1h.4zM184.3 143.1h.5z"/>
<path d="M184.4 144.1h.3zM184.4 144.1h.3z"/>
<path d="M184.3 143.1h.5zM184.3 143.1h.5z"/>
<path d="M184.3 144.1h.5zM184.3 144.1h.4z"/>
<path d="M184.3 143.1l.6 .1zM184.3 143.1l.6 .1z"/>
<path d="M184.3 144.1h.5zM184.3 144.1h.5z"/>
<path d="M184.3 143.2h.6zM184.2 143.2h.7z"/>
<path d="M184.3 144h.6zM184.3 144l.5 .1z"/>
<path d="M184.2 143.2h.8zM184.2 143.2h.8z"/>
<path d="M184.2 144h.7zM184.2 144h.7z"/>
<path d="M184.2 143.2l.8 .1zM184.2 143.2l.8 .1z"/>
<path d="M184.2 144h.8zM184.2 144h.7z"/>
<path d="M184.1 143.3h.9zM184.1 143.3h.9z"/>
<path d="M184.1 143.9h.9zM184.1 143.9l.9 .1z"/>
<path d="M184.1 143.3l.9 .1zM184.1 143.3l.9 .1z"/>
<path d="M184.1 143.9h.9zM184.1 143.9h.9z"/>
<path d="M184.1 143.4h1zM184.1 143.4h1z"/>
<path d="M184.1 143.9h.9zM184.1 143.9h.9z"/>
<path d="M184.1 143.4l1 .1zM184.1 143.4l1 .1z"/>
<path d="M184 143.5h1.1zM184 143.5h1.1z"/>
<path d="M184 143.7l1.1 .1zM184 143.7l1.1 .1z"/>
<path d="M184.1 143.8h1zM184.1 143.8l.9 .1z"/>
<path d="M184 143.5l1.1 .1zM184 143.5l1.1 .1z"/>
<path d="M184 143.6h1.1zM184 143.6h1.1z"/>
<path d="M184 143.7h1.1zM184 143.7h1.1z"/>
<path d="M184 143.7h1.1zM184 143.7h1.1z"/>
<path d="M184 143.6h1.1zM184 143.6l1.1 .1z"/>
<path d="M195 143.1h.2zM195 143.1h.2z"/>
<path d="M195 143.1h.2zM194.9 143.1h.3z"/>
<path d="M194.9 143.1h.4zM194.9 143.1h.4z"/>
<path d="M194.9 144.1h.3zM194.9 144.1h.3z"/>
<path d="M194.9 143.1h.4zM194.8 143.1h.5z"/>
<path d="M194.9 144.1h.4zM194.9 144.1h.3z"/>
<path d="M194.8 143.1l.6 .1zM194.8 143.2h.6z"/>
<path d="M194.8 144.1h.5zM194.8 144.1h.5z"/>
<path d="M194.8 143.2h.6zM194.7 143.2h.7z"/>
<path d="M194.8 144h.6zM194.8 144l.5 .1z"/>
<path d="M194.7 143.2h.8zM194.7 143.2h.8z"/>
<path d="M194.7 144h.7zM194.7 144h.7z"/>
<path d="M194.7 143.2l.8 .1zM194.7 143.2l.8 .1z"/>
<path d="M194.7 144h.8zM194.7 144h.7z"/>
<path d="M194.6 143.3h.9zM194.6 143.3h.9z"/>
<path d="M194.6 143.9h.9zM194.6 143.9l.9 .1z"/>
<path d="M194.6 143.3l1 .1zM194.6 143.3l1 .1z"/>
<path d="M194.6 143.9h.9zM194.6 143.9h.9z"/>
<path d="M194.6 143.4h1zM194.6 143.4h1z"/>
<path d="M194.6 143.9h1zM194.6 143.9h.9z"/>
<path d="M194.6 143.4l1 .1zM194.6 143.4l1 .1z"/>
<path d="M194.6 143.5h1zM194.6 143.5h1z"/>
<path d="M194.6 143.7l1 .1zM194.6 143.7l1 .1z"/>
<path d="M194.6 143.8h1zM194.6 143.8l1 .1z"/>
<path d="M194.5 143.5l1.1 .1zM194.5 143.5l1.1 .1z"/>
<path d="M194.5 143.6h1.1zM194.5 143.6h1.1z"/>
<path d="M194.5 143.7h1.1zM194.5 143.7h1.1z"/>
<path d="M194.5 143.7h1.1zM194.5 143.7h1.1z"/>
<path d="M194.5 143.6h1.1zM194.5 143.6l1.1 .1z"/>
<path d="M202.2 143.1h.2zM202.2 143.1h.2z"/>
<path d="M202.2 143.1h.3zM202.1 143.1h.4z"/>
<path d="M202.1 143.1h.4zM202.1 143.1h.4z"/>
<path d="M202.1 144.1h.4zM202.1 144.1h.3z"/>
<path d="M202.1 143.1h.5zM202 143.1h.6z"/>
<path d="M202.1 144.1h.4zM202.1 144.1h.4z"/>
<path d="M202 143.1l.6 .1zM202 143.1l.6 .1z"/>
<path d="M202 144.1h.6zM202 144.1h.5z"/>
<path d="M202 143.2h.6zM202 143.2h.6z"/>
<path d="M202 144h.6zM202 144l.6 .1z"/>
<path d="M202 143.2h.7zM202 143.2h.7z"/>
<path d="M202 144h.6zM202 144h.6z"/>
<path d="M201.9 143.2l.8 .1zM201.9 143.2l.8 .1z"/>
<path d="M201.9 144h.8zM201.9 144h.7z"/>
<path d="M201.9 143.3h.9zM201.8 143.3h1z"/>
<path d="M201.9 143.9h.8zM201.9 143.9l.8 .1z"/>
<path d="M201.8 143.3l1 .1zM201.8 143.3l1 .1z"/>
<path d="M201.8 143.9h1zM201.8 143.9h.9z"/>
<path d="M201.8 143.4h1zM201.8 143.4h1z"/>
<path d="M201.8 143.9h1zM201.8 143.9h1z"/>
<path d="M201.8 143.4l1 .1zM201.8 143.4l1 .1z"/>
<path d="M201.8 143.8h1zM201.8 143.8l1 .1z"/>
<path d="M201.8 143.5h1zM201.8 143.5h1z"/>
<path d="M201.8 143.7h1zM201.8 143.7l1 .1z"/>
<path d="M201.8 143.5l1 .1zM201.8 143.5l1 .1z"/>
<path d="M201.8 143.6h1zM201.8 143.6h1z"/>
<path d="M201.8 143.6l1 .1zM201.8 143.6l1 .1z"/>
<path d="M201.8 143.7h1zM201.8 143.7h1z"/>
<path d="M201.8 143.7h1zM201.8 143.7h1z"/>
<path d="M221 143.1h.2zM221 143.1h.2z"/>
<path d="M221 143.1h.2zM220.9 143.1h.3z"/>
<path d="M220.9 143.1h.4zM220.9 143.1h.4z"/>
<path d="M220.9 144.1h.3zM220.9 144.1h.3z"/>
<path d="M220.9 143.1h.4zM220.8 143.1h.5z"/>
<path d="M220.9 144.1h.4zM220.9 144.1h.3z"/>
<path d="M220.8 143.1l.6 .1zM220.8 143.1l.6 .1z"/>
<path d="M220.8 144.1h.5zM220.8 144.1h.5z"/>
<path d="M220.8 143.2h.6zM220.7 143.2h.7z"/>
<path d="M220.8 144h.6zM220.8 144l.5 .1z"/>
<path d="M220.7 143.2h.8zM220.7 143.2h.8z"/>
<path d="M220.7 144h.7zM220.7 144h.7z"/>
<path d="M220.7 143.2l.8 .1zM220.7 143.2l.8 .1z"/>
<path d="M220.7 144h.8zM220.7 144h.7z"/>
<path d="M220.6 143.3h.9zM220.6 143.3h.9z"/>
<path d="M220.6 143.9h.9zM220.6 143.9l.9 .1z"/>
<path d="M220.6 143.3l1 .1zM220.6 143.3l1 .1z"/>
<path d="M220.6 143.9h.9zM220.6 143.9h.9z"/>
<path d="M220.6 143.4h1zM220.6 143.4h1z"/>
<path d="M220.6 143.9h1zM220.6 143.9h.9z"/>
<path d="M220.6 143.4l1 .1zM220.6 143.4l1 .1z"/>
<path d="M220.6 143.8h1zM220.6 143.8l1 .1z"/>
<path d="M220.6 143.5h1zM220.6 143.5h1z"/>
<path d="M220.5 143.5l1.1 .1zM220.5 143.5l1.1 .1z"/>
<path d="M220.5 143.7h1.1zM220.5 143.7h1.1z"/>
<path d="M220.6 143.7h1zM220.6 143.7l1 .1z"/>
<path d="M220.5 143.6h1.1zM220.5 143.6h1.1z"/>
<path d="M220.5 143.6l1.1 .1zM220.5 143.6l1.1 .1z"/>
<path d="M220.5 143.7h1.1zM220.5 143.7h1.1z"/>
<path d="M237.5 143.1h.2zM237.5 143.1h.2z"/>
<path d="M237.5 143.1h.2zM237.4 143.1h.3z"/>
<path d="M237.4 143.1h.4zM237.4 143.1h.4z"/>
<path d="M237.4 144.1h.3zM237.4 144.1h.3z"/>
<path d="M237.4 143.1h.4zM237.3 143.1h.5z"/>
<path d="M237.4 144.1h.4zM237.4 144.1h.3z"/>
<path d="M237.3 143.1l.6 .1zM237.3 143.1l.6 .1z"/>
<path d="M237.3 144.1h.5zM237.3 144.1h.5z"/>
<path d="M237.3 143.2h.6zM237.2 143.2h.7z"/>
<path d="M237.3 144h.6zM237.3 144l.5 .1z"/>
<path d="M237.2 143.2h.8zM237.2 143.2h.8z"/>
<path d="M237.2 144h.7zM237.2 144h.7z"/>
<path d="M237.2 143.2l.8 .1zM237.2 143.2l.8 .1z"/>
<path d="M237.2 144h.8zM237.2 144h.7z"/>
<path d="M237.2 143.3h.8zM237.2 143.3h.8z"/>
<path d="M237.2 143.9h.8zM237.2 143.9l.8 .1z"/>
<path d="M237.1 143.3l1 .1zM237.1 143.3l1 .1z"/>
<path d="M237.1 143.9h.9zM237.1 143.9h.9z"/>
<path d="M237.1 143.4h1zM237.1 143.4h1z"/>
<path d="M237.1 143.9h1zM237.1 143.9h.9z"/>
<path d="M237.1 143.4l1 .1zM237.1 143.4l1 .1z"/>
<path d="M237.1 143.8h1zM237.1 143.8l1 .1z"/>
<path d="M237.1 143.5h1zM237.1 143.5h1z"/>
<path d="M237 143.5l1.1 .1zM237 143.5l1.1 .1z"/>
<path d="M237 143.7h1.1zM237 143.7h1.1z"/>
<path d="M237.1 143.7h1zM237.1 143.7l1 .1z"/>
<path d="M237 143.6h1.1zM237 143.6h1.1z"/>
<path d="M237 143.6l1.1 .1zM237 143.6l1.1 .1z"/>
<path d="M237 143.7h1.1zM237 143.7h1.1z"/>
<path d="M256.3 143.1h.2zM256.2 143.1h.3z"/>
<path d="M256.2 143.1h.3zM256.2 143.1h.3z"/>
<path d="M256.2 143.1h.4zM256.1 143.1h.5z"/>
<path d="M256.2 144.1h.3zM256.2 144.1h.3z"/>
<path d="M256.1 143.1h.5zM256.1 143.1h.5z"/>
<path d="M256.1 144.1h.5zM256.1 144.1h.4z"/>
<path d="M256.1 143.1l.6 .1zM256 143.2h.7z"/>
<path d="M256.1 144.1h.5zM256.1 144.1h.5z"/>
<path d="M256 143.2h.7zM256 143.2h.7z"/>
<path d="M256 144h.7zM256 144l.6 .1z"/>
<path d="M256 143.2h.7zM256 143.2h.7z"/>
<path d="M256 144h.7zM256 144h.7z"/>
<path d="M256 143.2l.8 .1zM256 143.2l.8 .1z"/>
<path d="M256 144h.7zM256 144h.7z"/>
<path d="M255.9 143.3h.9zM255.9 143.3h.9z"/>
<path d="M255.9 143.9h.9zM255.9 143.9l.8 .1z"/>
<path d="M255.9 143.3l.9 .1zM255.9 143.3l.9 .1z"/>
<path d="M255.9 143.9h.9zM255.9 143.9h.9z"/>
<path d="M255.9 143.4h1zM255.9 143.4h1z"/>
<path d="M255.9 143.9h.9zM255.9 143.9h.9z"/>
<path d="M255.8 143.4l1.1 .1zM255.8 143.4l1.1 .1z"/>
<path d="M255.8 143.5h1.1zM255.8 143.5h1.1z"/>
<path d="M255.8 143.7l1.1 .1zM255.8 143.7l1.1 .1z"/>
<path d="M255.8 143.8h1.1zM255.8 143.8l1 .1z"/>
<path d="M255.8 143.5l1.1 .1zM255.8 143.5l1.1 .1z"/>
<path d="M255.8 143.6h1.1zM255.8 143.6h1.1z"/>
<path d="M255.8 143.6l1.1 .1zM255.8 143.6l1.1 .1z"/>
<path d="M255.8 143.7h1.1zM255.8 143.7h1.1z"/>
<path d="M255.8 143.7h1.1zM255.8 143.7h1.1z"/>
<path d="M336.8 143.1h.2zM336.8 143.1h.2z"/>
<path d="M336.8 143.1h.3zM336.7 143.1h.4z"/>
<path d="M336.7 143.1h.4zM336.7 143.1h.4z"/>
<path d="M336.7 144.1h.4zM336.7 144.1h.3z"/>
<path d="M336.7 143.1h.5zM336.7 143.1h.5z"/>
<path d="M336.7 144.1h.4zM336.7 144.1h.4z"/>
<path d="M336.7 143.1l.5 .1zM336.7 143.1l.5 .1z"/>
<path d="M336.7 144.1h.5zM336.7 144.1h.4z"/>
<path d="M336.6 143.2h.7zM336.6 143.2h.7z"/>
<path d="M336.6 144h.6zM336.6 144l.6 .1z"/>
<path d="M336.6 143.2h.7zM336.6 143.2h.7z"/>
<path d="M336.6 144h.7zM336.6 144h.6z"/>
<path d="M336.5 143.2l.8 .1zM336.5 143.2l.8 .1z"/>
<path d="M336.5 144h.8zM336.5 144h.8z"/>
<path d="M336.5 143.3h.9zM336.5 143.3h.9z"/>
<path d="M336.5 143.9h.8zM336.5 143.9l.8 .1z"/>
<path d="M336.5 143.3l.9 .1zM336.5 143.3l.9 .1z"/>
<path d="M336.5 143.9h.9zM336.5 143.9h.8z"/>
<path d="M336.4 143.4h1zM336.4 143.4h1z"/>
<path d="M336.4 143.9h1zM336.4 143.9h1z"/>
<path d="M336.4 143.4l1 .1zM336.4 143.4l1 .1z"/>
<path d="M336.4 143.8h1zM336.4 143.8l1 .1z"/>
<path d="M336.4 143.5h1zM336.4 143.5h1z"/>
<path d="M336.4 143.5l1.1 .1zM336.4 143.5l1.1 .1z"/>
<path d="M336.4 143.7h1zM336.4 143.7h1z"/>
<path d="M336.4 143.7h1zM336.4 143.7l1 .1z"/>
<path d="M336.4 143.6h1.1zM336.4 143.6h1.1z"/>
<path d="M336.4 143.6l1.1 .1zM336.4 143.6l1.1 .1z"/>
<path d="M336.4 143.7h1.1zM336.4 143.7h1z"/>
<path d="M385.4 143.1h.2zM385.4 143.1h.2z"/>
<path d="M385.4 143.1h.2zM385.3 143.1h.3z"/>
<path d="M385.3 143.1h.4zM385.3 143.1h.4z"/>
<path d="M385.3 144.1h.3zM385.3 144.1h.3z"/>
<path d="M385.3 143.1h.4zM385.2 143.1h.5z"/>
<path d="M385.3 144.1h.4zM385.3 144.1h.3z"/>
<path d="M385.2 143.1l.6 .1zM385.2 143.1l.6 .1z"/>
<path d="M385.2 144.1h.5zM385.2 144.1h.5z"/>
<path d="M385.2 143.2h.6zM385.1 143.2h.7z"/>
<path d="M385.2 144h.6zM385.2 144l.5 .1z"/>
<path d="M385.1 143.2h.8zM385.1 143.2h.8z"/>
<path d="M385.1 144h.7zM385.1 144h.7z"/>
<path d="M385.1 143.2l.8 .1zM385.1 143.2l.8 .1z"/>
<path d="M385.1 144h.8zM385.1 144h.7z"/>
<path d="M385 143.3h.9zM385 143.3h.9z"/>
<path d="M385 143.9h.9zM385 143.9l.9 .1z"/>
<path d="M385 143.3l1 .1zM385 143.3l1 .1z"/>
<path d="M385 143.9h.9zM385 143.9h.9z"/>
<path d="M385 143.4h1zM385 143.4h1z"/>
<path d="M385 143.9h1zM385 143.9h.9z"/>
<path d="M385 143.4l1 .1zM385 143.4l1 .1z"/>
<path d="M385 143.5h1zM385 143.5h1z"/>
<path d="M385 143.7l1 .1zM385 143.7l1 .1z"/>
<path d="M385 143.8h1zM385 143.8l1 .1z"/>
<path d="M384.9 143.5l1.1 .1zM384.9 143.5l1.1 .1z"/>
<path d="M384.9 143.6h1.1zM384.9 143.6h1.1z"/>
<path d="M384.9 143.7h1.1zM384.9 143.7h1.1z"/>
<path d="M384.9 143.7h1.1zM384.9 143.7h1.1z"/>
<path d="M384.9 143.6h1.1zM384.9 143.6l1.1 .1z"/>
</g>
<g fill="none" stroke="#000" stroke-width=".3">
<circle cx="76.3" cy="143.6" r=".53"/>
<circle cx="85.9" cy="143.6" r=".54"/>
<circle cx="94.1" cy="143.6" r=".54"/>
<circle cx="150.4" cy="143.6" r=".53"/>
<circle cx="168" cy="143.6" r=".54"/>
<circle cx="184.6" cy="143.6" r=".54"/>
<circle cx="195.1" cy="143.6" r=".54"/>
<circle cx="202.3" cy="143.6" r=".53"/>
<circle cx="221.1" cy="143.6" r=".54"/>
<circle cx="237.6" cy="143.6" r=".54"/>
<circle cx="256.3" cy="143.6" r=".53"/>
<circle cx="336.9" cy="143.6" r=".54"/>
<circle cx="385.5" cy="143.6" r=".54"/>
</g>
<!-- layer: G-ANOTVPRT_T -->
<path d="M.2 .1h420v296.9h-420z" fill="none" stroke="#000" stroke-width=".3"/>
<text font-size="3.8" fill="#545454" x="385.3" y="286.9">ООО &quot;АРТИС&quot;</text>
<g font-size="3.7">
<text x="8.9" y="206" transform="rotate(-90 8.9 206)">Согласовано</text>
<text x="11.9" y="227.8" transform="rotate(-90 11.9 227.8)">Взам. инв. №</text>
<text x="343.2" y="243.1">708/П-24-АНО-ОЗДС</text>
<text x="11.9" y="257.7" transform="rotate(-90 11.9 257.7)">Подп. и дата</text>
<text x="298.2" y="253.5">Капитальный ремонт общеобразовательного учреждения ГБОУ Школа № 1210 по адресу:</text>
<text x="334.9" y="257.7">г. Москва, ул. Живописная д. 32</text>
<text x="232.4" y="260.4">Изм.</text>
<text x="240.6" y="260.4">Кол.уч.</text>
<text x="250.6" y="260.4">Лист</text>
<text x="259.7" y="260.4">№Док</text>
<text x="273.5" y="260.4">Подп.</text>
<text x="286.8" y="260.4">Дата</text>
<text x="368.1" y="265.4">Стадия</text>
<text x="384.4" y="265.4">Лист</text>
<text x="400.4" y="265.4">Листов</text>
<text x="232.2" y="270.4">Разработал</text>
<text x="254.9" y="270.4">Лялля</text>
<text x="286.7" y="270.4">03.26</text>
<text x="300.6" y="272.2">Охранно-защитная дератизационная система</text>
<text x="371.9" y="272.9">Р</text>
<text x="386.9" y="273.3">4</text>
<text x="308.9" y="282">Схема подключения оборудования</text>
<text x="11.9" y="287.7" transform="rotate(-90 11.9 287.7)">Инв. № подл.</text>
<text x="237.3" y="285.4">ГИП</text>
<text x="252.4" y="285.4">Лукашова</text>
<text x="286.7" y="285.4">03.26</text>
<text x="306.7" y="286.1">охранно-защитной дератизационной</text>
<text x="233.8" y="290.5">Н. Контр.</text>
<text x="254.9" y="290.4">Зыкин</text>
<text x="286.7" y="290.4">03.26</text>
<text x="324.7" y="290.3">системы</text>
</g>
<g font-size="3.3">
<text x="35.9" y="52">Этаж</text>
<text x="155.8" y="52">Подвал</text>
<text x="353" y="52">1 этаж</text>
<text x="36.1" y="65.7">Место</text>
<text x="52.5" y="62.7">Вход в</text>
<text x="123.7" y="62.9">Вход в</text>
<text x="179" y="62.9">Вход в</text>
<text x="34.1" y="68.3">установки</text>
<text x="52.2" y="66.7">подвал</text>
<text x="55" y="70.7">022</text>
<text x="71.9" y="66.9">018</text>
<text x="97.9" y="67.1">015</text>
<text x="123.3" y="66.9">подвал</text>
<text x="126.1" y="70.8">020</text>
<text x="144.7" y="67.1">023</text>
<text x="163" y="67.1">012</text>
<text x="178.6" y="66.9">подвал</text>
<text x="181.7" y="70.8">011</text>
<text x="199.6" y="67.1">010</text>
<text x="217.9" y="67.1">002</text>
<text x="236.2" y="67.1">009</text>
<text x="254.4" y="67.1">003</text>
<text x="272.2" y="67.1">005</text>
<text x="299.4" y="67">137</text>
<text x="326.4" y="67">138</text>
<text x="345.2" y="67.1">140</text>
<text x="363.9" y="67">141</text>
<text x="381.6" y="66.4">122</text>
<text x="59" y="133.3">1</text>
<text x="75.4" y="133.3">2</text>
<text x="93.1" y="133.3">3</text>
<text x="112" y="133.3">4</text>
<text x="130.7" y="133.3">5</text>
<text x="149.5" y="133.3">6</text>
<text x="167.1" y="133.3">7</text>
<text x="183.6" y="133.3">8</text>
<text x="201.4" y="133.3">9</text>
<text x="219.1" y="133.3">10</text>
<text x="235.9" y="133.3">11</text>
<text x="254.4" y="133.3">12</text>
<text x="270.9" y="133.3">13</text>
<text x="289.7" y="133.3">14</text>
<text x="308.4" y="133.3">15</text>
<text x="327.2" y="133.3">16</text>
<text x="346" y="133.3">17</text>
<text x="364.7" y="133.3">18</text>
<text x="383.5" y="133.3">19</text>
<text x="190.3" y="161.5">2</text>
<text x="79.5" y="166">75м</text>
<text x="82.1" y="162.2">1</text>
<text x="186.9" y="165.2">150м</text>
<text x="210.4" y="166">120м</text>
<text x="213.8" y="162.2">3</text>
<text x="377.8" y="166.5">10м</text>
<text x="380.2" y="162.7">4</text>
<text x="203.1" y="184.2">1</text>
<text x="206.1" y="184.2">2</text>
<text x="209.1" y="184.2">3</text>
<text x="212.3" y="184.2">4</text>
<text x="215.3" y="184.2">5</text>
<text x="218.4" y="184.2">6</text>
<text x="221.5" y="184.2">7</text>
<text x="224.5" y="184.2">8</text>
<text x="227.7" y="184.2">9101112</text>
<text x="204.5" y="188.1">1</text>
<text x="210.6" y="188.1">2</text>
<text x="216.8" y="188.1">3</text>
<text x="223" y="188.1">4</text>
<text x="229.1" y="188.1">5</text>
<text x="235.3" y="188.1">6</text>
<text x="255.4" y="188.1">в АДИС &quot;Неисправность&quot;</text>
<text x="182.7" y="193.4">к ВРУ</text>
<text x="190.6" y="202">Электрощитовая, 122 (1-й этаж)</text>
</g>
<text font-size="3.2" x="201.7" y="191.8">Базовый блок БПИ М1 Д-333 N1</text>
<g font-size="3.1">
<text x="36.9" y="82.3">Барьер</text>
<text x="34" y="85.5">БЭ М3 Д-333</text>
<text x="36.2" y="89.3">= 30 м</text>
<text x="32.6" y="107.1">Линия питания</text>
<text x="35.3" y="110.3">ПВМТ-40</text>
<text x="36.2" y="113.7">= 48 м</text>
<text x="32" y="127.3">Блок усиления</text>
<text x="32.7" y="130.6">БВУ М2 Д-333</text>
<text x="34.7" y="134.2">= 19 шт.</text>
<text x="32.5" y="149.4">Линия питания</text>
<text x="35.5" y="156.3">= 355 м</text>
<text x="32.5" y="179.6">БПИ М1 Д-333</text>
<text x="32.6" y="176.6">Базовый блок</text>
<text x="35.4" y="182.4">= 1 шт.</text>
</g>
<text font-size="2.8" x="30.9" y="152.4">ВВГнг(А)-LSLTx 2х1,5</text>
<g font-size="1.4" fill="#545454">
<text x="381" y="280.2">комплексное проектирование промышленных и</text>
<text x="389.2" y="281.9">гражданских объектов</text>
</g>
</svg>
